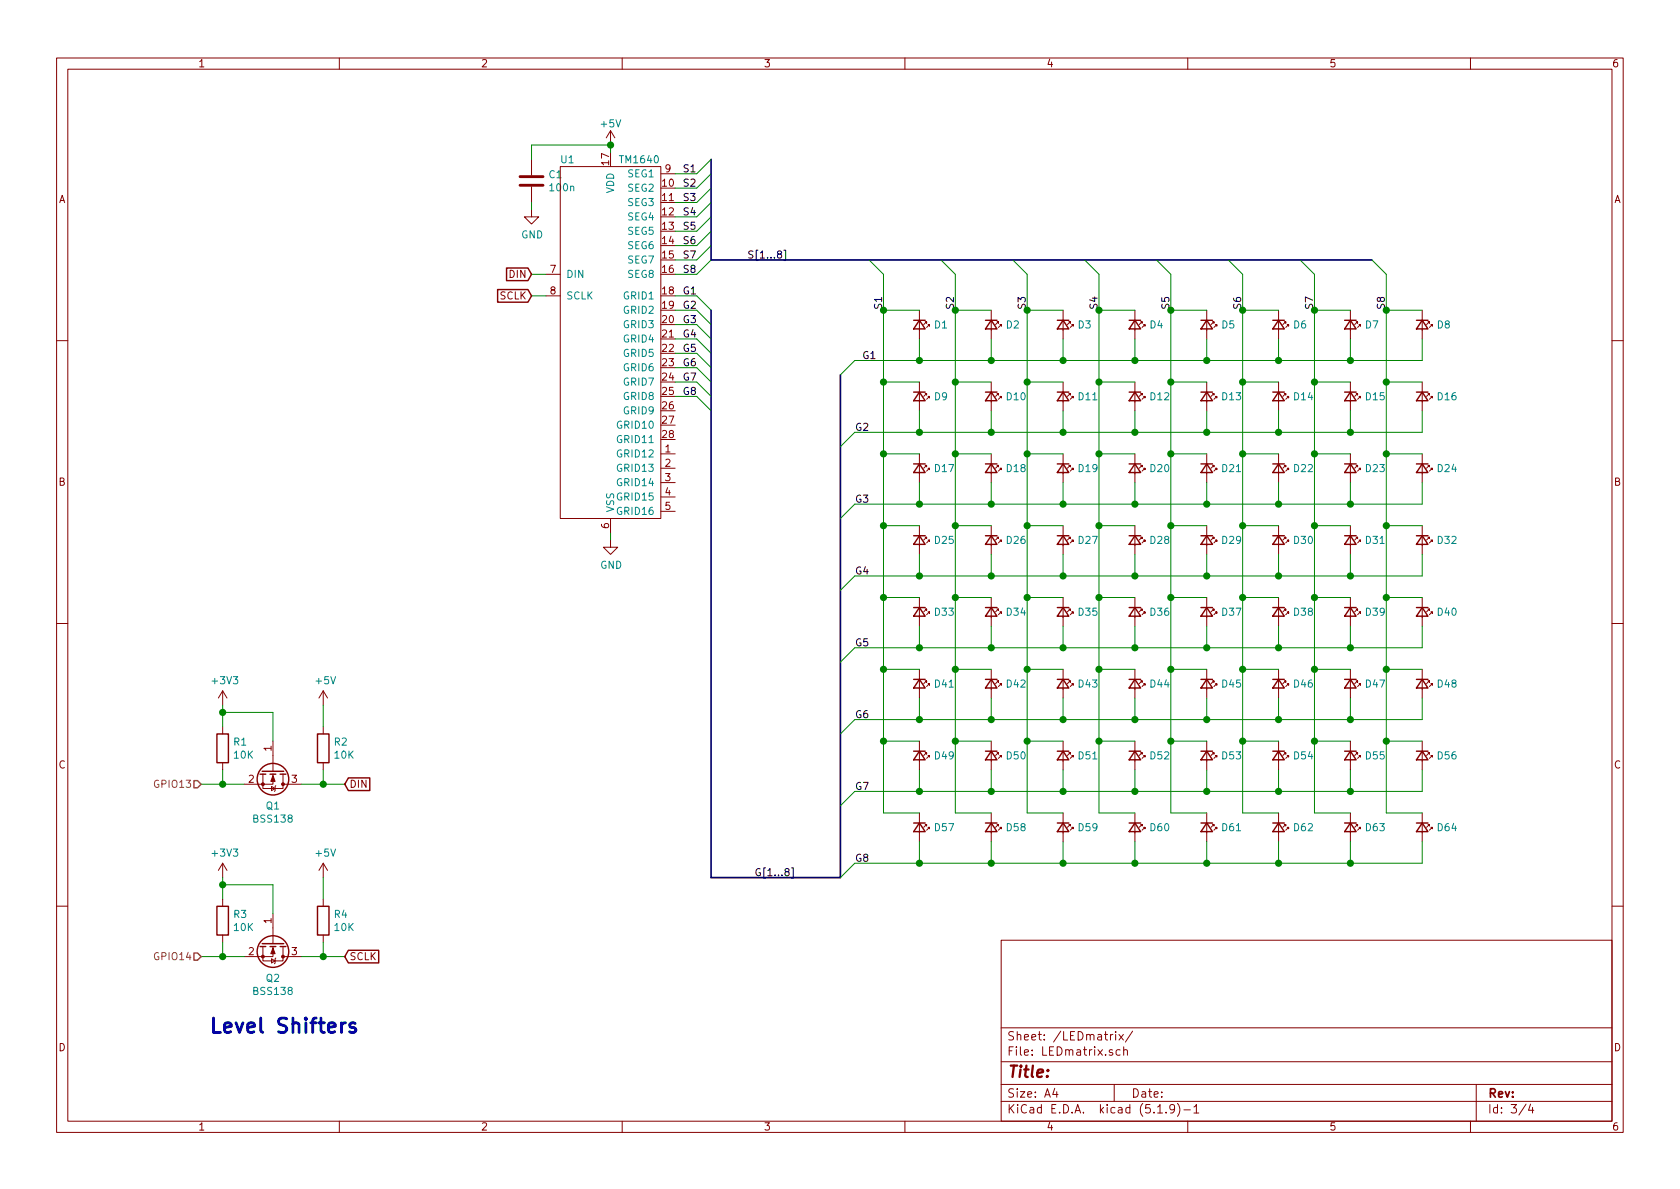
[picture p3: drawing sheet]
<svg xmlns="http://www.w3.org/2000/svg" width="297mm" height="210mm" viewBox="0 0 297 210" stroke-linecap="round" stroke-linejoin="round" font-family="sans-serif">
<g fill="none" stroke="#840000" stroke-width=".18">
<path d="M10 10.3h277v189.9h-277zM12 12.2h273v186.1h-273zM60 10.3v1.9M110 10.3v1.9M160 10.3v1.9M210 10.3v1.9M260 10.3v1.9M94 37.1v1.2h1.2l-1.2 1.3-1.3-1.3h1.3M94 28.2v2.8M94 33v2.8M99.1 29.5h17.7v62.2h-17.7zM107.9 23.1l-.7 1.3"/>
<path d="M107.9 23.1v2.5M107.9 23.1l.8 1.3M116.8 30.7h2.6M96.5 48.5h2.6M96.5 52.3h2.6M162.6 54.9v5M163.6 56.9h.2v.2v-.2l-.5 .5M164.1 57.4h.2v.3v-.3l-.5 .5M175.3 54.9v5M176.3 56.9h.2v.2v-.2l-.5 .5M176.8 57.4h.2v.3v-.3l-.5 .5M188 54.9v5"/>
<path d="M189 56.9h.2v.2v-.2l-.5 .5M189.5 57.4h.2v.3v-.3l-.5 .5M200.7 54.9v5M201.7 56.9h.2v.2v-.2l-.5 .5M202.2 57.4h.2v.3v-.3l-.5 .5M213.4 54.9v5M214.4 56.9h.2v.2v-.2l-.5 .5M214.9 57.4h.2v.3v-.3l-.5 .5M226.1 54.9v5M227.1 56.9h.2v.2v-.2l-.5 .5M227.6 57.4h.2v.3v-.3l-.5 .5M238.8 54.9v5"/>
<path d="M239.8 56.9h.2v.2v-.2l-.5 .5M240.3 57.4h.2v.3v-.3l-.5 .5M251.5 54.9v5M252.5 56.9h.2v.2v-.2l-.5 .5M253 57.4h.2v.3v-.3l-.5 .5M10 60.2h2M162.6 67.6v5M163.6 69.6h.2v.2v-.2l-.5 .5M164.1 70.1h.2v.3v-.3l-.5 .5M175.3 67.6v5M176.3 69.6h.2v.2v-.2l-.5 .5M176.8 70.1h.2v.3v-.3l-.5 .5"/>
<path d="M188 67.6v5M189 69.6h.2v.2v-.2l-.5 .5M189.5 70.1h.2v.3v-.3l-.5 .5M200.7 67.6v5M201.7 69.6h.2v.2v-.2l-.5 .5M202.2 70.1h.2v.3v-.3l-.5 .5M213.4 67.6v5M214.4 69.6h.2v.2v-.2l-.5 .5M214.9 70.1h.2v.3v-.3l-.5 .5M226.1 67.6v5M227.1 69.6h.2v.2v-.2l-.5 .5M227.6 70.1h.2v.3v-.3l-.5 .5"/>
<path d="M238.8 67.6v5M239.8 69.6h.2v.2v-.2l-.5 .5M240.3 70.1h.2v.3v-.3l-.5 .5M251.5 67.6v5M252.5 69.6h.2v.2v-.2l-.5 .5M253 70.1h.2v.3v-.3l-.5 .5M285 60.2h2M107.9 95.5v1.3h1.3l-1.3 1.2-1.2-1.2h1.2M107.9 91.7v2.5M116.8 80.3h2.6M116.8 82.8h2.6M116.8 85.3h2.6"/>
<path d="M116.8 87.9h2.6M116.8 90.4h2.6M162.6 80.3v5M162.6 93v5M163.6 95h.2v.2v-.2l-.5 .5M163.6 82.3h.2v.2v-.2l-.5 .5M164.1 95.5h.2v.3v-.3l-.5 .5M164.1 82.8h.2v.3v-.3l-.5 .5M175.3 80.3v5M175.3 93v5M176.3 95h.2v.2v-.2l-.5 .5M176.3 82.3h.2v.2v-.2l-.5 .5"/>
<path d="M176.8 95.5h.2v.3v-.3l-.5 .5M176.8 82.8h.2v.3v-.3l-.5 .5M188 80.3v5M188 93v5M189 95h.2v.2v-.2l-.5 .5M189 82.3h.2v.2v-.2l-.5 .5M189.5 95.5h.2v.3v-.3l-.5 .5M189.5 82.8h.2v.3v-.3l-.5 .5M200.7 80.3v5M200.7 93v5M201.7 95h.2v.2v-.2l-.5 .5M201.7 82.3h.2v.2v-.2l-.5 .5"/>
<path d="M202.2 95.5h.2v.3v-.3l-.5 .5M202.2 82.8h.2v.3v-.3l-.5 .5M213.4 80.3v5M213.4 93v5M214.4 95h.2v.2v-.2l-.5 .5M214.4 82.3h.2v.2v-.2l-.5 .5M214.9 95.5h.2v.3v-.3l-.5 .5M214.9 82.8h.2v.3v-.3l-.5 .5M226.1 80.3v5M226.1 93v5M227.1 82.3h.2v.2v-.2l-.5 .5M227.1 95h.2v.2v-.2l-.5 .5"/>
<path d="M227.6 82.8h.2v.3v-.3l-.5 .5M227.6 95.5h.2v.3v-.3l-.5 .5M238.8 80.3v5M238.8 93v5M239.8 82.3h.2v.2v-.2l-.5 .5M239.8 95h.2v.2v-.2l-.5 .5M240.3 82.8h.2v.3v-.3l-.5 .5M240.3 95.5h.2v.3v-.3l-.5 .5M251.5 80.3v5M251.5 93v5M252.5 95h.2v.2v-.2l-.5 .5M252.5 82.3h.2v.2v-.2l-.5 .5"/>
<path d="M253 95.5h.2v.3v-.3l-.5 .5M253 82.8h.2v.3v-.3l-.5 .5M10 110.3h2M162.6 105.7v5M162.6 118.4v5M163.6 107.7h.2v.2v-.2l-.5 .5M164.1 108.2h.2v.3v-.3l-.5 .5M175.3 105.7v5M175.3 118.4v5M176.3 107.7h.2v.2v-.2l-.5 .5M176.8 108.2h.2v.3v-.3l-.5 .5M188 105.7v5"/>
<path d="M188 118.4v5M189 107.7h.2v.2v-.2l-.5 .5M189.5 108.2h.2v.3v-.3l-.5 .5M200.7 105.7v5M200.7 118.4v5M201.7 107.7h.2v.2v-.2l-.5 .5M202.2 108.2h.2v.3v-.3l-.5 .5M213.4 105.7v5M213.4 118.4v5M214.4 107.7h.2v.2v-.2l-.5 .5M214.9 108.2h.2v.3v-.3l-.5 .5M226.1 105.7v5"/>
<path d="M226.1 118.4v5M227.1 107.7h.2v.2v-.2l-.5 .5M227.6 108.2h.2v.3v-.3l-.5 .5M238.8 105.7v5M238.8 118.4v5M239.8 107.7h.2v.2v-.2l-.5 .5M240.3 108.2h.2v.3v-.3l-.5 .5M251.5 105.7v5M251.5 118.4v5M252.5 107.7h.2v.2v-.2l-.5 .5M253 108.2h.2v.3v-.3l-.5 .5M285 110.3h2"/>
<path d="M39.4 122.2v2.5M39.4 128.5v1.3M39.4 134.9v1.2M39.4 122.2l-.8 1.2M39.4 122.2l.7 1.2M46.5 136.9v2.5h3.5v-2.5M48 139.1l.6 .3-.6 .4zM48.3 136.9v1.8h-5.1M48.3 131.1v5.3M48.8 138.9l-.2 .2v.7l-.1 .1M50 138.7h3.3M57.1 122.2l-.7 1.2"/>
<path d="M57.1 122.2v2.5M57.1 128.5v1.3M57.1 134.9v1.2M57.1 122.2l.8 1.2M162.6 131.1v5M163.6 120.4h.2v.2v-.2l-.5 .5M163.6 133.1h.2v.2v-.2l-.5 .5M164.1 120.9h.2v.3v-.3l-.5 .5M164.1 133.6h.2v.3v-.3l-.5 .5M175.3 131.1v5M176.3 120.4h.2v.2v-.2l-.5 .5M176.3 133.1h.2v.2v-.2l-.5 .5"/>
<path d="M176.8 120.9h.2v.3v-.3l-.5 .5M176.8 133.6h.2v.3v-.3l-.5 .5M188 131.1v5M189 120.4h.2v.2v-.2l-.5 .5M189 133.1h.2v.2v-.2l-.5 .5M189.5 120.9h.2v.3v-.3l-.5 .5M189.5 133.6h.2v.3v-.3l-.5 .5M200.7 131.1v5M201.7 120.4h.2v.2v-.2l-.5 .5M201.7 133.1h.2v.2v-.2l-.5 .5M202.2 120.9h.2v.3v-.3l-.5 .5M202.2 133.6h.2v.3v-.3l-.5 .5"/>
<path d="M213.4 131.1v5M214.4 120.4h.2v.2v-.2l-.5 .5M214.4 133.1h.2v.2v-.2l-.5 .5M214.9 120.9h.2v.3v-.3l-.5 .5M214.9 133.6h.2v.3v-.3l-.5 .5M226.1 131.1v5M227.1 133.1h.2v.2v-.2l-.5 .5M227.1 120.4h.2v.2v-.2l-.5 .5M227.6 133.6h.2v.3v-.3l-.5 .5M227.6 120.9h.2v.3v-.3l-.5 .5M238.8 131.1v5M239.8 133.1h.2v.2v-.2l-.5 .5"/>
<path d="M239.8 120.4h.2v.2v-.2l-.5 .5M240.3 133.6h.2v.3v-.3l-.5 .5M240.3 120.9h.2v.3v-.3l-.5 .5M251.5 131.1v5M252.5 133.1h.2v.2v-.2l-.5 .5M252.5 120.4h.2v.2v-.2l-.5 .5M253 133.6h.2v.3v-.3l-.5 .5M253 120.9h.2v.3v-.3l-.5 .5M39.4 152.6v2.6M39.4 159v1.3M39.4 152.6l-.8 1.3M39.4 152.6l.7 1.3"/>
<path d="M57.1 152.6v2.6M57.1 159v1.3M57.1 152.6l-.7 1.3M57.1 152.6l.8 1.3M162.6 143.8v5M163.6 145.8h.2v.2v-.2l-.5 .5M164.1 146.3h.2v.3v-.3l-.5 .5M175.3 143.8v5M176.3 145.8h.2v.2v-.2l-.5 .5M176.8 146.3h.2v.3v-.3l-.5 .5M188 143.8v5M189 145.8h.2v.2v-.2l-.5 .5"/>
<path d="M189.5 146.3h.2v.3v-.3l-.5 .5M200.7 143.8v5M201.7 145.8h.2v.2v-.2l-.5 .5M202.2 146.3h.2v.3v-.3l-.5 .5M213.4 143.8v5M214.4 145.8h.2v.2v-.2l-.5 .5M214.9 146.3h.2v.3v-.3l-.5 .5M226.1 143.8v5M227.1 145.8h.2v.2v-.2l-.5 .5M227.6 146.3h.2v.3v-.3l-.5 .5M238.8 143.8v5M239.8 145.8h.2v.2v-.2l-.5 .5"/>
<path d="M240.3 146.3h.2v.3v-.3l-.5 .5M251.5 143.8v5M252.5 145.8h.2v.2v-.2l-.5 .5M253 146.3h.2v.3v-.3l-.5 .5M10 160.2h2M39.4 165.3v1.3M46.5 167.4v2.5h3.5v-2.5M48 169.5l.6 .4-.6 .4zM48.3 167.4v1.8h-5.1M48.3 161.5v5.4M48.8 169.4l-.2 .1v.8l-.1 .1M50 169.2h3.3"/>
<path d="M57.1 165.3v1.3M177 166.3h108v32h-108zM285 160.2h2M60 198.3v1.9M110 198.3v1.9M160 198.3v1.9M177 194.8h108M177 191.8h108M177 187.8h108M177 181.8h108M186.5 192.5l-.4 1h1M186.8 193v1"/>
<path d="M196.3 182.9v1M196.7 185.7a.37 .37 0 0 0-.6 .1l.1 .2 .5 .2 .1 .1-.3 .3-.4-.1M196.8 182.9l-.3 .1-.2 .2M197 191.8v3M197.3 182.4v.2M197.3 182.9v1M197.8 182.9l.8 1M198 185.7l-.4-.1-.3 .3 .1 .6 .2 .1 .4-.1M198.6 182.9l-.8 1M198.7 185.7h.1a.37 .37 0 0 1 .5 .1v.8M198.7 185.1v1.5M200.3 182.3l-1.3 2"/>
<path d="M204.7 196.8h.8M206.2 196.7v.1M207.7 196l-.1 .1a.48 .48 0 0 1-.6 .1l-.2-.2 .2-.6a.48 .48 0 0 1 .6 .1 1.27 1.27 0 0 1-.2 1.2l-.4 .1M208.2 195.1a1.71 1.71 0 0 1 0 2.3M209.3 196.3h1.2M210 198.3v1.9M211.1 195.8l.4-.5v1.5M211.1 196.8h.9M260 198.3v1.9M261 191.8v6.5M269.8 195.2l-1.2 2M270.6 195.2l-.3 1.1h.9"/>
<path d="M271 195.8v1"/>
</g>
<g fill="none" stroke="#840000" stroke-width=".25">
<path d="M88 51.2h5.3l.7 1.1-.7 1.1h-5.3zM89.6 47.4h3.7l.7 1.1-.7 1.1h-3.7zM161.5 56.6h2.1M162.6 56.6l1 1.6h-2.1zM174.2 56.6h2.1M175.3 56.6l1 1.6h-2.1zM186.9 56.6h2.1M188 56.6l1 1.6h-2.1zM199.6 56.6h2.1M200.7 56.6l1 1.6h-2.1zM212.3 56.6h2.1M213.4 56.6l1 1.6h-2.1z"/>
<path d="M225 56.6h2.1M226.1 56.6l1 1.6h-2.1zM237.7 56.6h2.1M238.8 56.6l1 1.6h-2.1zM250.4 56.6h2.1M251.5 56.6l1 1.6h-2.1zM161.5 69.3h2.1M162.6 69.3l1 1.6h-2.1zM174.2 69.3h2.1M175.3 69.3l1 1.6h-2.1zM186.9 69.3h2.1M188 69.3l1 1.6h-2.1z"/>
<path d="M199.6 69.3h2.1M200.7 69.3l1 1.6h-2.1zM212.3 69.3h2.1M213.4 69.3l1 1.6h-2.1zM225 69.3h2.1M226.1 69.3l1 1.6h-2.1zM237.7 69.3h2.1M238.8 69.3l1 1.6h-2.1zM250.4 69.3h2.1M251.5 69.3l1 1.6h-2.1zM161.5 94.7h2.1M161.5 82h2.1"/>
<path d="M162.6 94.7l1 1.6h-2.1zM162.6 82l1 1.6h-2.1zM174.2 94.7h2.1M174.2 82h2.1M175.3 94.7l1 1.6h-2.1zM175.3 82l1 1.6h-2.1zM186.9 94.7h2.1M186.9 82h2.1M188 94.7l1 1.6h-2.1zM188 82l1 1.6h-2.1zM199.6 94.7h2.1M199.6 82h2.1"/>
<path d="M200.7 94.7l1 1.6h-2.1zM200.7 82l1 1.6h-2.1zM212.3 94.7h2.1M212.3 82h2.1M213.4 94.7l1 1.6h-2.1zM213.4 82l1 1.6h-2.1zM225 94.7h2.1M225 82h2.1M226.1 82l1 1.6h-2.1zM226.1 94.7l1 1.6h-2.1zM237.7 94.7h2.1M237.7 82h2.1"/>
<path d="M238.8 82l1 1.6h-2.1zM238.8 94.7l1 1.6h-2.1zM250.4 94.7h2.1M250.4 82h2.1M251.5 94.7l1 1.6h-2.1zM251.5 82l1 1.6h-2.1zM161.5 107.4h2.1M162.6 107.4l1 1.6h-2.1zM174.2 107.4h2.1M175.3 107.4l1 1.6h-2.1zM186.9 107.4h2.1M188 107.4l1 1.6h-2.1z"/>
<path d="M199.6 107.4h2.1M200.7 107.4l1 1.6h-2.1zM212.3 107.4h2.1M213.4 107.4l1 1.6h-2.1zM225 107.4h2.1M226.1 107.4l1 1.6h-2.1zM237.7 107.4h2.1M238.8 107.4l1 1.6h-2.1zM250.4 107.4h2.1M251.5 107.4l1 1.6h-2.1zM38.4 129.8h2v5.1h-2zM46 136.9h1"/>
<path d="M46.4 136.4h3.8M47.8 136.9h1M49.5 136.9h1M56.1 129.8h2.1v5.1h-2.1zM61.6 137.6h3.8v2.2h-3.8l-.6-1.1zM161.5 132.8h2.1M161.5 120.1h2.1M162.6 120.1l1 1.6h-2.1zM162.6 132.8l1 1.6h-2.1zM174.2 132.8h2.1M174.2 120.1h2.1M175.3 120.1l1 1.6h-2.1z"/>
<path d="M175.3 132.8l1 1.6h-2.1zM186.9 132.8h2.1M186.9 120.1h2.1M188 120.1l1 1.6h-2.1zM188 132.8l1 1.6h-2.1zM199.6 132.8h2.1M199.6 120.1h2.1M200.7 120.1l1 1.6h-2.1zM200.7 132.8l1 1.6h-2.1zM212.3 132.8h2.1M212.3 120.1h2.1M213.4 120.1l1 1.6h-2.1z"/>
<path d="M213.4 132.8l1 1.6h-2.1zM225 132.8h2.1M225 120.1h2.1M226.1 132.8l1 1.6h-2.1zM226.1 120.1l1 1.6h-2.1zM237.7 132.8h2.1M237.7 120.1h2.1M238.8 132.8l1 1.6h-2.1zM238.8 120.1l1 1.6h-2.1zM250.4 132.8h2.1M250.4 120.1h2.1M251.5 132.8l1 1.6h-2.1z"/>
<path d="M251.5 120.1l1 1.6h-2.1zM161.5 145.5h2.1M162.6 145.5l1 1.6h-2.1zM174.2 145.5h2.1M175.3 145.5l1 1.6h-2.1zM186.9 145.5h2.1M188 145.5l1 1.6h-2.1zM199.6 145.5h2.1M200.7 145.5l1 1.6h-2.1zM212.3 145.5h2.1M213.4 145.5l1 1.6h-2.1zM225 145.5h2.1"/>
<path d="M226.1 145.5l1 1.6h-2.1zM237.7 145.5h2.1M238.8 145.5l1 1.6h-2.1zM250.4 145.5h2.1M251.5 145.5l1 1.6h-2.1zM38.4 160.3h2v5h-2zM46 167.4h1M46.4 166.9h3.8M47.8 167.4h1M49.5 167.4h1M56.1 160.3h2.1v5h-2.1zM61.6 168h5.4v2.3h-5.4l-.6-1.1z"/>
<circle cx="48.3" cy="137.8" r="2.79"/>
<circle cx="48.3" cy="168.3" r="2.79"/>
</g>
<path d="M91.9 32.8h4.1M91.9 31.2h4.1" fill="none" stroke="#840000" stroke-width=".51"/>
<g fill="#840000" stroke="#840000" stroke-width=".18">
<path d="M48.3 167.6l.3 1.1h-.7z"/>
<path d="M48.3 137.2l.3 1h-.7z"/>
<circle cx="46.5" cy="169.2" r=".25"/>
<circle cx="50" cy="169.2" r=".25"/>
<circle cx="46.5" cy="138.7" r=".25"/>
<circle cx="50" cy="138.7" r=".25"/>
</g>
<path d="M125.7 28.2v17.8h116.9M125.7 54.9v100.3h22.9v-88.9" fill="none" stroke="#000084" stroke-width=".3"/>
<g fill="none" stroke="#008400" stroke-width=".18">
<path d="M94 35.8v1.3M107.9 26.9v-1.3h-13.9v2.6M125.7 33.3l-2.5 2.5h-3.8M125.7 35.8l-2.5 2.5h-3.8M125.7 38.3l-2.5 2.6h-3.8M125.7 28.2l-2.5 2.5h-3.8M125.7 30.7l-2.5 2.6h-3.8M94 52.3h2.5M94 48.5h2.5M119.4 54.9h3.8l2.5 2.5M119.4 52.3h3.8l2.5 2.6M119.4 57.4h3.8l2.5 2.5"/>
<path d="M119.4 59.9h3.8l2.5 2.6M125.7 40.9l-2.5 2.5h-3.8M125.7 43.4l-2.5 2.6h-3.8M125.7 46l-2.5 2.5h-3.8M153.7 46l2.5 2.5v95.3h6.4M156.2 54.9h6.4M162.6 59.9v3.8M166.4 46l2.5 2.5v95.3h6.4M168.9 54.9h6.4M175.3 59.9v3.8M179.1 46l2.5 2.5v95.3h6.4M181.6 54.9h6.4"/>
<path d="M188 59.9v3.8M191.8 46l2.5 2.5v95.3h6.4M194.3 54.9h6.4M200.7 59.9v3.8M204.5 46l2.5 2.5v95.3h6.4M207 54.9h6.4M213.4 59.9v3.8M217.2 46l2.5 2.5v95.3h6.4M219.7 54.9h6.4M226.1 59.9v3.8M229.9 46l2.5 2.5v95.3h6.4M232.4 54.9h6.4"/>
<path d="M238.8 59.9v3.8M242.6 46l2.5 2.5v95.3h6.4M245.1 54.9h6.4M251.5 59.9v3.8h-100.4l-2.5 2.6M119.4 67.6h3.8l2.5 2.5M119.4 62.5h3.8l2.5 2.5M119.4 65h3.8l2.5 2.6M119.4 70.1h3.8l2.5 2.5M156.2 67.6h6.4M162.6 72.6v3.8M168.9 67.6h6.4M175.3 72.6v3.8"/>
<path d="M181.6 67.6h6.4M188 72.6v3.8M194.3 67.6h6.4M200.7 72.6v3.8M207 67.6h6.4M213.4 72.6v3.8M219.7 67.6h6.4M226.1 72.6v3.8M232.4 67.6h6.4M238.8 72.6v3.8M245.1 67.6h6.4M251.5 72.6v3.8h-100.4l-2.5 2.6"/>
<path d="M107.9 94.2v1.3M156.2 93h6.4M156.2 80.3h6.4M162.6 85.3v3.8M162.6 98v3.8M168.9 93h6.4M168.9 80.3h6.4M175.3 85.3v3.8M175.3 98v3.8M181.6 93h6.4M181.6 80.3h6.4M188 85.3v3.8"/>
<path d="M188 98v3.8M194.3 93h6.4M194.3 80.3h6.4M200.7 85.3v3.8M200.7 98v3.8M207 93h6.4M207 80.3h6.4M213.4 85.3v3.8M213.4 98v3.8M219.7 93h6.4M219.7 80.3h6.4M226.1 85.3v3.8"/>
<path d="M226.1 98v3.8M232.4 93h6.4M232.4 80.3h6.4M238.8 85.3v3.8M238.8 98v3.8M245.1 93h6.4M245.1 80.3h6.4M251.5 85.3v3.8h-100.4l-2.5 2.6M251.5 98v3.8h-100.4l-2.5 2.6M156.2 118.4h6.4M156.2 105.7h6.4M162.6 110.7v3.8"/>
<path d="M168.9 118.4h6.4M168.9 105.7h6.4M175.3 110.7v3.8M181.6 118.4h6.4M181.6 105.7h6.4M188 110.7v3.8M194.3 118.4h6.4M194.3 105.7h6.4M200.7 110.7v3.8M207 118.4h6.4M207 105.7h6.4M213.4 110.7v3.8"/>
<path d="M219.7 118.4h6.4M219.7 105.7h6.4M226.1 110.7v3.8M232.4 118.4h6.4M232.4 105.7h6.4M238.8 110.7v3.8M245.1 118.4h6.4M245.1 105.7h6.4M251.5 110.7v3.8h-100.4l-2.5 2.6M35.6 138.7h7.6M39.4 124.7v3.8M39.4 136.1v2.6"/>
<path d="M39.4 126h8.9v5.1M53.3 138.7h7.7M57.1 124.7v3.8M57.1 136.1v2.6M156.2 131.1h6.4M162.6 123.4v3.8M162.6 136.1v3.8M168.9 131.1h6.4M175.3 123.4v3.8M175.3 136.1v3.8M181.6 131.1h6.4M188 123.4v3.8"/>
<path d="M188 136.1v3.8M194.3 131.1h6.4M200.7 123.4v3.8M200.7 136.1v3.8M207 131.1h6.4M213.4 123.4v3.8M213.4 136.1v3.8M219.7 131.1h6.4M226.1 123.4v3.8M226.1 136.1v3.8M232.4 131.1h6.4M238.8 123.4v3.8"/>
<path d="M238.8 136.1v3.8M245.1 131.1h6.4M251.5 123.4v3.8h-100.4l-2.5 2.6M251.5 136.1v3.8h-100.4l-2.5 2.6M39.4 155.2v3.8M39.4 156.5h8.9v5M57.1 155.2v3.8M162.6 148.8v3.8M175.3 148.8v3.8M188 148.8v3.8M200.7 148.8v3.8M213.4 148.8v3.8"/>
<path d="M226.1 148.8v3.8M238.8 148.8v3.8M251.5 148.8v3.8h-100.4l-2.5 2.6M35.6 169.2h7.6M39.4 166.6v2.6M53.3 169.2h7.7M57.1 166.6v2.6"/>
</g>
<path d="M34.3 138h.6l.7 .7-.7 .6h-.6zM34.3 168.5h.6l.7 .7-.7 .6h-.6z" fill="none" stroke="#848400" stroke-width=".25"/>
<path d="M137.7 44.9l-.2-.1v-.3l.4-.1 .3 .2-.1 .2-.5 .2-.1 .2v.3l.2 .1h.4l.1-.2v-.2l-.3-.3M138.6 44.2h.3v1.9h-.3M140 153.5h.3v1.8h-.3" fill="none" stroke="#000" stroke-width=".18"/>
<path d="M62.8 181l-.6-.1-.4 .3 .2 .4 .8 .2 .1 .3-.1 .3-.2 .2-.8-.2" fill="none" stroke="#0000c2" stroke-width=".51"/>
<g fill="#008400" stroke="#008400" stroke-width=".25">
<circle cx="200.7" cy="101.8" r=".51"/>
<circle cx="238.8" cy="76.4" r=".51"/>
<circle cx="188" cy="101.8" r=".51"/>
<circle cx="175.3" cy="101.8" r=".51"/>
<circle cx="108" cy="25.6" r=".51"/>
<circle cx="39.4" cy="126" r=".51"/>
<circle cx="238.8" cy="89.1" r=".51"/>
<circle cx="226.1" cy="89.1" r=".51"/>
<circle cx="213.4" cy="89.1" r=".51"/>
<circle cx="200.7" cy="89.1" r=".51"/>
<circle cx="188" cy="89.1" r=".51"/>
<circle cx="175.3" cy="89.1" r=".51"/>
<circle cx="213.4" cy="76.4" r=".51"/>
<circle cx="213.4" cy="101.8" r=".51"/>
<circle cx="226.1" cy="101.8" r=".51"/>
<circle cx="238.8" cy="101.8" r=".51"/>
<circle cx="39.4" cy="169.2" r=".51"/>
<circle cx="175.3" cy="114.5" r=".51"/>
<circle cx="188" cy="114.5" r=".51"/>
<circle cx="200.7" cy="114.5" r=".51"/>
<circle cx="213.4" cy="114.5" r=".51"/>
<circle cx="226.1" cy="114.5" r=".51"/>
<circle cx="238.8" cy="114.5" r=".51"/>
<circle cx="57.2" cy="169.2" r=".51"/>
<circle cx="175.3" cy="127.2" r=".51"/>
<circle cx="188" cy="127.2" r=".51"/>
<circle cx="245.1" cy="54.9" r=".51"/>
<circle cx="162.6" cy="139.9" r=".51"/>
<circle cx="162.6" cy="127.2" r=".51"/>
<circle cx="162.6" cy="114.5" r=".51"/>
<circle cx="162.6" cy="101.8" r=".51"/>
<circle cx="162.6" cy="89.1" r=".51"/>
<circle cx="162.6" cy="76.4" r=".51"/>
<circle cx="168.9" cy="54.9" r=".51"/>
<circle cx="181.6" cy="54.9" r=".51"/>
<circle cx="194.3" cy="54.9" r=".51"/>
<circle cx="207" cy="54.9" r=".51"/>
<circle cx="219.7" cy="54.9" r=".51"/>
<circle cx="232.4" cy="54.9" r=".51"/>
<circle cx="226.1" cy="76.4" r=".51"/>
<circle cx="175.3" cy="63.7" r=".51"/>
<circle cx="188" cy="63.7" r=".51"/>
<circle cx="200.7" cy="63.7" r=".51"/>
<circle cx="213.4" cy="63.7" r=".51"/>
<circle cx="226.1" cy="63.7" r=".51"/>
<circle cx="238.8" cy="63.7" r=".51"/>
<circle cx="200.7" cy="127.2" r=".51"/>
<circle cx="156.2" cy="54.9" r=".51"/>
<circle cx="175.3" cy="76.4" r=".51"/>
<circle cx="188" cy="76.4" r=".51"/>
<circle cx="200.7" cy="76.4" r=".51"/>
<circle cx="162.6" cy="152.6" r=".51"/>
<circle cx="181.6" cy="105.7" r=".51"/>
<circle cx="232.4" cy="105.7" r=".51"/>
<circle cx="194.3" cy="93" r=".51"/>
<circle cx="232.4" cy="118.4" r=".51"/>
<circle cx="194.3" cy="80.3" r=".51"/>
<circle cx="194.3" cy="67.6" r=".51"/>
<circle cx="232.4" cy="131.1" r=".51"/>
<circle cx="181.6" cy="131.1" r=".51"/>
<circle cx="181.6" cy="118.4" r=".51"/>
<circle cx="194.3" cy="105.7" r=".51"/>
<circle cx="181.6" cy="93" r=".51"/>
<circle cx="181.6" cy="80.3" r=".51"/>
<circle cx="181.6" cy="67.6" r=".51"/>
<circle cx="245.1" cy="67.6" r=".51"/>
<circle cx="168.9" cy="131.1" r=".51"/>
<circle cx="168.9" cy="118.4" r=".51"/>
<circle cx="245.1" cy="80.3" r=".51"/>
<circle cx="232.4" cy="67.6" r=".51"/>
<circle cx="219.7" cy="105.7" r=".51"/>
<circle cx="219.7" cy="131.1" r=".51"/>
<circle cx="219.7" cy="93" r=".51"/>
<circle cx="219.7" cy="80.3" r=".51"/>
<circle cx="219.7" cy="67.6" r=".51"/>
<circle cx="207" cy="131.1" r=".51"/>
<circle cx="207" cy="118.4" r=".51"/>
<circle cx="207" cy="105.7" r=".51"/>
<circle cx="168.9" cy="105.7" r=".51"/>
<circle cx="207" cy="93" r=".51"/>
<circle cx="207" cy="80.3" r=".51"/>
<circle cx="232.4" cy="80.3" r=".51"/>
<circle cx="207" cy="67.6" r=".51"/>
<circle cx="194.3" cy="131.1" r=".51"/>
<circle cx="232.4" cy="93" r=".51"/>
<circle cx="194.3" cy="118.4" r=".51"/>
<circle cx="200.7" cy="139.9" r=".51"/>
<circle cx="200.7" cy="152.6" r=".51"/>
<circle cx="188" cy="152.6" r=".51"/>
<circle cx="175.3" cy="152.6" r=".51"/>
<circle cx="57.2" cy="138.7" r=".51"/>
<circle cx="162.6" cy="63.7" r=".51"/>
<circle cx="238.8" cy="139.9" r=".51"/>
<circle cx="226.1" cy="139.9" r=".51"/>
<circle cx="213.4" cy="139.9" r=".51"/>
<circle cx="213.4" cy="152.6" r=".51"/>
<circle cx="188" cy="139.9" r=".51"/>
<circle cx="175.3" cy="139.9" r=".51"/>
<circle cx="39.4" cy="138.7" r=".51"/>
<circle cx="39.4" cy="156.5" r=".51"/>
<circle cx="238.8" cy="127.2" r=".51"/>
<circle cx="226.1" cy="127.2" r=".51"/>
<circle cx="213.4" cy="127.2" r=".51"/>
<circle cx="219.7" cy="118.4" r=".51"/>
<circle cx="226.1" cy="152.6" r=".51"/>
<circle cx="238.8" cy="152.6" r=".51"/>
<circle cx="156.2" cy="67.6" r=".51"/>
<circle cx="156.2" cy="80.3" r=".51"/>
<circle cx="156.2" cy="93" r=".51"/>
<circle cx="245.1" cy="131.1" r=".51"/>
<circle cx="156.2" cy="105.7" r=".51"/>
<circle cx="156.2" cy="118.4" r=".51"/>
<circle cx="245.1" cy="118.4" r=".51"/>
<circle cx="156.2" cy="131.1" r=".51"/>
<circle cx="245.1" cy="105.7" r=".51"/>
<circle cx="168.9" cy="67.6" r=".51"/>
<circle cx="168.9" cy="80.3" r=".51"/>
<circle cx="245.1" cy="93" r=".51"/>
<circle cx="168.9" cy="93" r=".51"/>
</g>
<text font-size="3.5" fill="#0000c2" x="36.8" y="182.7">Level Shifters</text>
<text font-size="2.8" fill="#840000" x="178" y="190.5">Title:</text>
<g font-size="2.1" fill="#840000">
<text x="178" y="184">Sheet: /LEDmatrix/</text>
<text x="178" y="186.7">File: LEDmatrix.sch</text>
<text x="178" y="196.9">KiCad E.D.A. kicad (5.1.9)-1</text>
<text x="178" y="194.1">Size: A4</text>
<text x="200" y="194.1">Date:</text>
<text x="263" y="194.1">Rev:</text>
<text x="263" y="196.9">Id: 3/4</text>
</g>
<g font-size="1.8" fill="#840000">
<text x="35" y="11.9">1</text>
<text x="85" y="11.9">2</text>
<text x="135" y="11.9">3</text>
<text x="185" y="11.9">4</text>
<text x="235" y="11.9">5</text>
<text x="285" y="11.9">6</text>
<text x="107.7" y="29.2" transform="rotate(-90 107.7 29.2)">17</text>
<text x="10.4" y="35.9">A</text>
<text x="117.1" y="33">10</text>
<text x="117.1" y="35.6">11</text>
<text x="117.6" y="30.5">9</text>
<text x="285.4" y="35.9">A</text>
<text x="117.1" y="38.1">12</text>
<text x="117.1" y="40.6">13</text>
<text x="117.1" y="43.2">14</text>
<text x="117.1" y="45.7">15</text>
<text x="88.4" y="53">SCLK</text>
<text x="90.1" y="49.1">DIN</text>
<text x="97.3" y="48.3">7</text>
<text x="97.3" y="52.1">8</text>
<text x="117.1" y="48.3">16</text>
<text x="117.1" y="52.1">18</text>
<text x="117.1" y="54.6">19</text>
<text x="117.1" y="57.1">20</text>
<text x="117.1" y="59.7">21</text>
<text x="117.1" y="62.2">22</text>
<text x="117.1" y="64.8">23</text>
<text x="117.1" y="67.3">24</text>
<text x="117.1" y="69.8">25</text>
<text x="117.1" y="72.4">26</text>
<text x="117.1" y="74.9">27</text>
<text x="117.1" y="77.5">28</text>
<text x="117.6" y="80">1</text>
<text x="117.6" y="82.5">2</text>
<text x="10.4" y="85.9">B</text>
<text x="117.6" y="85.1">3</text>
<text x="117.6" y="87.6">4</text>
<text x="285.4" y="85.9">B</text>
<text x="107.7" y="93.4" transform="rotate(-90 107.7 93.4)">6</text>
<text x="117.6" y="90.2">5</text>
<text x="10.4" y="135.9">C</text>
<text x="48" y="132.8" transform="rotate(-90 48 132.8)">1</text>
<text x="285.4" y="135.9">C</text>
<text x="44" y="138.4">2</text>
<text x="51.6" y="138.4">3</text>
<text x="61.7" y="139.3">DIN</text>
<text x="48" y="163.3" transform="rotate(-90 48 163.3)">1</text>
<text x="44" y="168.9">2</text>
<text x="51.6" y="168.9">3</text>
<text x="61.7" y="169.8">SCLK</text>
<text x="10.4" y="185.9">D</text>
<text x="285.4" y="185.9">D</text>
<text x="35" y="199.9">1</text>
<text x="85" y="199.9">2</text>
<text x="135" y="199.9">3</text>
<text x="185" y="199.9">4</text>
<text x="235" y="199.9">5</text>
<text x="285" y="199.9">6</text>
</g>
<g font-size="1.8" fill="#008484">
<text x="106.3" y="22.5">+5V</text>
<text x="99.2" y="28.9">U1</text>
<text x="109.8" y="28.9">TM1640</text>
<text x="97.1" y="31.5">C1</text>
<text x="97.4" y="33.8">100n</text>
<text x="108.6" y="34.2" transform="rotate(-90 108.6 34.2)">VDD</text>
<text x="111.1" y="33.9">SEG2</text>
<text x="111.1" y="31.4">SEG1</text>
<text x="111.1" y="36.4">SEG3</text>
<text x="111.1" y="39">SEG4</text>
<text x="111.1" y="41.5">SEG5</text>
<text x="92.2" y="42.2">GND</text>
<text x="111.1" y="44.1">SEG6</text>
<text x="111.1" y="46.6">SEG7</text>
<text x="100.1" y="49.1">DIN</text>
<text x="100.1" y="53">SCLK</text>
<text x="110.4" y="53">GRID1</text>
<text x="111.1" y="49.1">SEG8</text>
<text x="110.4" y="55.5">GRID2</text>
<text x="110.4" y="58">GRID3</text>
<text x="165.3" y="58.1">D1</text>
<text x="178" y="58.1">D2</text>
<text x="190.7" y="58.1">D3</text>
<text x="203.4" y="58.1">D4</text>
<text x="216.1" y="58.1">D5</text>
<text x="228.8" y="58.1">D6</text>
<text x="241.5" y="58.1">D7</text>
<text x="254.2" y="58.1">D8</text>
<text x="110.4" y="60.6">GRID4</text>
<text x="110.4" y="63.1">GRID5</text>
<text x="110.4" y="65.7">GRID6</text>
<text x="110.4" y="68.2">GRID7</text>
<text x="110.4" y="70.7">GRID8</text>
<text x="165.3" y="70.8">D9</text>
<text x="178" y="70.8">D10</text>
<text x="190.7" y="70.8">D11</text>
<text x="203.4" y="70.8">D12</text>
<text x="216.1" y="70.8">D13</text>
<text x="228.8" y="70.8">D14</text>
<text x="241.5" y="70.8">D15</text>
<text x="254.2" y="70.8">D16</text>
<text x="109.4" y="75.8">GRID10</text>
<text x="110.4" y="73.3">GRID9</text>
<text x="109.4" y="80.9">GRID12</text>
<text x="109.4" y="83.4">GRID13</text>
<text x="109.4" y="78.4">GRID11</text>
<text x="165.3" y="83.5">D17</text>
<text x="178" y="83.5">D18</text>
<text x="190.7" y="83.5">D19</text>
<text x="203.4" y="83.5">D20</text>
<text x="216.1" y="83.5">D21</text>
<text x="228.8" y="83.5">D22</text>
<text x="241.5" y="83.5">D23</text>
<text x="254.2" y="83.5">D24</text>
<text x="109.4" y="86">GRID14</text>
<text x="109.4" y="88.5">GRID15</text>
<text x="108.6" y="90.7" transform="rotate(-90 108.6 90.7)">VSS</text>
<text x="109.4" y="91.1">GRID16</text>
<text x="106.1" y="100.6">GND</text>
<text x="165.3" y="96.2">D25</text>
<text x="178" y="96.2">D26</text>
<text x="190.7" y="96.2">D27</text>
<text x="203.4" y="96.2">D28</text>
<text x="216.1" y="96.2">D29</text>
<text x="228.8" y="96.2">D30</text>
<text x="241.5" y="96.2">D31</text>
<text x="254.2" y="96.2">D32</text>
<text x="165.3" y="108.9">D33</text>
<text x="178" y="108.9">D34</text>
<text x="190.7" y="108.9">D35</text>
<text x="203.4" y="108.9">D36</text>
<text x="216.1" y="108.9">D37</text>
<text x="228.8" y="108.9">D38</text>
<text x="241.5" y="108.9">D39</text>
<text x="254.2" y="108.9">D40</text>
<text x="37.7" y="121">+3V3</text>
<text x="55.9" y="121">+5V</text>
<text x="165.3" y="121.6">D41</text>
<text x="178" y="121.6">D42</text>
<text x="190.7" y="121.6">D43</text>
<text x="203.4" y="121.6">D44</text>
<text x="216.1" y="121.6">D45</text>
<text x="228.8" y="121.6">D46</text>
<text x="241.5" y="121.6">D47</text>
<text x="254.2" y="121.6">D48</text>
<text x="41.4" y="131.8">R1</text>
<text x="59.1" y="131.8">R2</text>
<text x="41.4" y="134.2">10K</text>
<text x="59.2" y="134.2">10K</text>
<text x="165.3" y="134.3">D49</text>
<text x="178" y="134.3">D50</text>
<text x="190.7" y="134.3">D51</text>
<text x="203.4" y="134.3">D52</text>
<text x="216.1" y="134.3">D53</text>
<text x="228.8" y="134.3">D54</text>
<text x="241.5" y="134.3">D55</text>
<text x="254.2" y="134.3">D56</text>
<text x="47.1" y="143.1">Q1</text>
<text x="45" y="145.5">BSS138</text>
<text x="165.3" y="147">D57</text>
<text x="178" y="147">D58</text>
<text x="190.7" y="147">D59</text>
<text x="203.4" y="147">D60</text>
<text x="216.1" y="147">D61</text>
<text x="228.8" y="147">D62</text>
<text x="241.5" y="147">D63</text>
<text x="254.2" y="147">D64</text>
<text x="37.7" y="151.5">+3V3</text>
<text x="55.9" y="151.5">+5V</text>
<text x="41.4" y="162.3">R3</text>
<text x="41.4" y="164.6">10K</text>
<text x="59.1" y="162.3">R4</text>
<text x="59.2" y="164.6">10K</text>
<text x="47.1" y="173.6">Q2</text>
<text x="45" y="175.9">BSS138</text>
</g>
<g font-size="1.8">
<text x="120.6" y="30.5">S1</text>
<text x="120.6" y="33">S2</text>
<text x="120.6" y="35.6">S3</text>
<text x="120.6" y="38.1">S4</text>
<text x="120.6" y="40.6">S5</text>
<text x="120.6" y="43.2">S6</text>
<text x="120.6" y="45.7">S7</text>
<text x="132.1" y="45.7">S[1...8]</text>
<text x="120.6" y="48.3">S8</text>
<text x="120.6" y="52.1">G1</text>
<text x="120.6" y="59.7">G4</text>
<text x="120.6" y="57.1">G3</text>
<text x="120.6" y="54.6">G2</text>
<text x="156" y="54.9" transform="rotate(-90 156 54.9)">S1</text>
<text x="168.7" y="54.9" transform="rotate(-90 168.7 54.9)">S2</text>
<text x="181.4" y="54.9" transform="rotate(-90 181.4 54.9)">S3</text>
<text x="194.1" y="54.9" transform="rotate(-90 194.1 54.9)">S4</text>
<text x="206.8" y="54.9" transform="rotate(-90 206.8 54.9)">S5</text>
<text x="219.5" y="54.9" transform="rotate(-90 219.5 54.9)">S6</text>
<text x="232.2" y="54.9" transform="rotate(-90 232.2 54.9)">S7</text>
<text x="244.9" y="54.9" transform="rotate(-90 244.9 54.9)">S8</text>
<text x="120.6" y="64.8">G6</text>
<text x="120.6" y="62.2">G5</text>
<text x="152.4" y="63.5">G1</text>
<text x="120.6" y="69.8">G8</text>
<text x="120.6" y="67.3">G7</text>
<text x="151.1" y="76.2">G2</text>
<text x="151.1" y="88.9">G3</text>
<text x="151.1" y="101.6">G4</text>
<text x="151.1" y="114.3">G5</text>
<text x="151.1" y="127">G6</text>
<text x="151.1" y="139.7">G7</text>
<text x="133.3" y="154.9">G[1...8]</text>
<text x="151.1" y="152.4">G8</text>
</g>
<g font-size="1.8" fill="#848400">
<text x="27.6" y="139.3">GPIO13</text>
<text x="27.6" y="169.8">GPIO14</text>
</g>
</svg>
